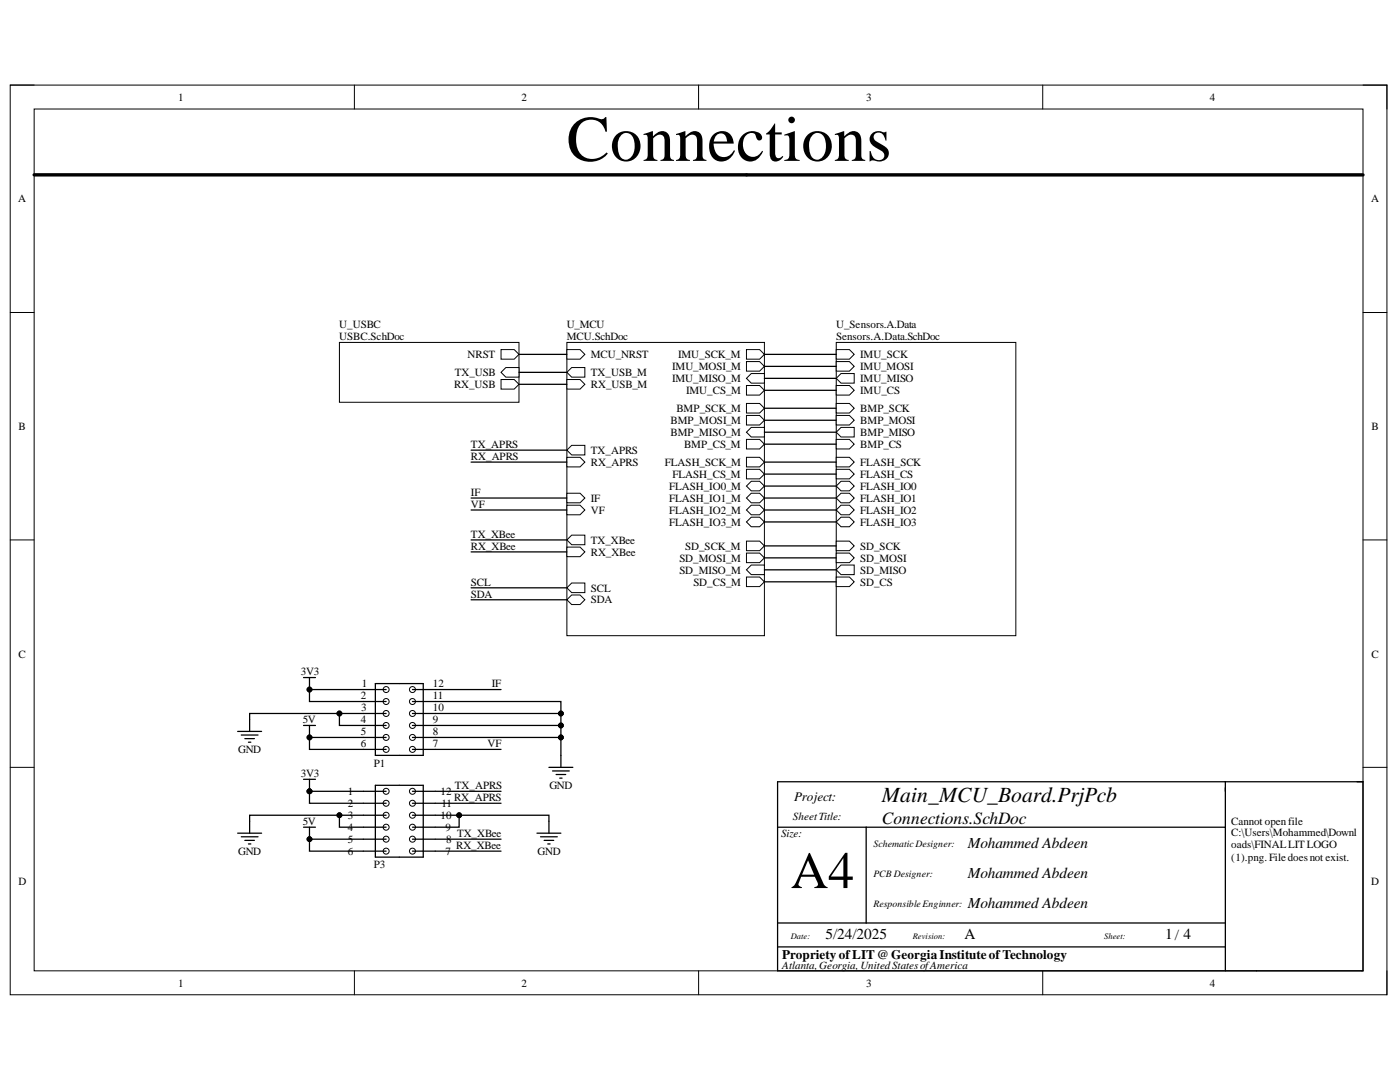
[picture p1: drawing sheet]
<svg xmlns="http://www.w3.org/2000/svg" width="279mm" height="216mm" viewBox="0 0 279 216" stroke-linecap="round" stroke-linejoin="round" font-family="sans-serif">
<path d="M2 17h274.8v181.5h-274.8z" fill="none" stroke="#000" stroke-width=".2"/>
<path d="M6.8 21.8h265.2v171.9h-265.2z" fill-rule="evenodd" fill="#fff"/>
<g fill="none" stroke="#000" stroke-width=".2">
<path d="M2 17h4.8M70.7 17v4.8M139.4 17v4.8M208.1 17v4.8M272 17h4.8v4.8M6.8 21.8h265.2v171.9h-265.2zM2 62.4h4.8M272 62.4h4.8M2 107.7h4.8M272 107.7h4.8M2 153.1h4.8M272 153.1h4.8"/>
<path d="M70.7 193.7v4.8M139.4 193.7v4.8M208.1 193.7v4.8M276.8 193.7v4.8"/>
</g>
<path d="M155.2 156h116.8v37.7h-116.8zM244.5 156v37.7M155.2 165.1h89.3M172.9 165.1v19.1M155.2 188.9h89.3M155.2 184.2h89.3" fill="none" stroke="#000" stroke-width=".25"/>
<path d="M166.9 68.3h35.8v58.5h-35.8z" fill-rule="evenodd" fill="#fff"/>
<path d="M166.9 68.3h35.8v58.5h-35.8z" fill="none" stroke="#000" stroke-width=".2"/>
<path d="M166.9 69.8h2.6l1 .9-1 1h-2.6z" fill-rule="evenodd" fill="#fff"/>
<path d="M166.9 69.8h2.6l1 .9-1 1h-2.6z" fill="none" stroke="#000" stroke-width=".2"/>
<path d="M166.9 72.1h2.6l1 1-1 1h-2.6z" fill-rule="evenodd" fill="#fff"/>
<path d="M166.9 72.1h2.6l1 1-1 1h-2.6z" fill="none" stroke="#000" stroke-width=".2"/>
<path d="M166.9 75.5l.9-1h2.7v1.9h-2.7z" fill-rule="evenodd" fill="#fff"/>
<path d="M166.9 75.5l.9-1h2.7v1.9h-2.7z" fill="none" stroke="#000" stroke-width=".2"/>
<path d="M166.9 76.9h2.6l1 1-1 .9h-2.6z" fill-rule="evenodd" fill="#fff"/>
<path d="M166.9 76.9h2.6l1 1-1 .9h-2.6z" fill="none" stroke="#000" stroke-width=".2"/>
<path d="M166.9 80.5h2.6l1 1-1 .9h-2.6z" fill-rule="evenodd" fill="#fff"/>
<path d="M166.9 80.5h2.6l1 1-1 .9h-2.6z" fill="none" stroke="#000" stroke-width=".2"/>
<path d="M166.9 82.9h2.6l1 1-1 .9h-2.6z" fill-rule="evenodd" fill="#fff"/>
<path d="M166.9 82.9h2.6l1 1-1 .9h-2.6z" fill="none" stroke="#000" stroke-width=".2"/>
<path d="M166.9 86.2l.9-.9h2.7v1.9h-2.7z" fill-rule="evenodd" fill="#fff"/>
<path d="M166.9 86.2l.9-.9h2.7v1.9h-2.7z" fill="none" stroke="#000" stroke-width=".2"/>
<path d="M166.9 87.7h2.6l1 .9-1 1h-2.6z" fill-rule="evenodd" fill="#fff"/>
<path d="M166.9 87.7h2.6l1 .9-1 1h-2.6z" fill="none" stroke="#000" stroke-width=".2"/>
<path d="M166.9 115.1h2.6l1 1-1 .9h-2.6z" fill-rule="evenodd" fill="#fff"/>
<path d="M166.9 115.1h2.6l1 1-1 .9h-2.6z" fill="none" stroke="#000" stroke-width=".2"/>
<path d="M166.9 110.4h2.6l1 .9-1 1h-2.6z" fill-rule="evenodd" fill="#fff"/>
<path d="M166.9 110.4h2.6l1 .9-1 1h-2.6z" fill="none" stroke="#000" stroke-width=".2"/>
<path d="M166.9 108h2.6l1 .9-1 1h-2.6z" fill-rule="evenodd" fill="#fff"/>
<path d="M166.9 108h2.6l1 .9-1 1h-2.6z" fill="none" stroke="#000" stroke-width=".2"/>
<path d="M166.9 113.7l.9-1h2.7v2h-2.7z" fill-rule="evenodd" fill="#fff"/>
<path d="M166.9 113.7l.9-1h2.7v2h-2.7z" fill="none" stroke="#000" stroke-width=".2"/>
<path d="M166.9 93.6h2.6l1 1-1 1h-2.6z" fill-rule="evenodd" fill="#fff"/>
<path d="M166.9 93.6h2.6l1 1-1 1h-2.6z" fill="none" stroke="#000" stroke-width=".2"/>
<path d="M166.9 91.3h2.6l1 .9-1 1h-2.6z" fill-rule="evenodd" fill="#fff"/>
<path d="M166.9 91.3h2.6l1 .9-1 1h-2.6z" fill="none" stroke="#000" stroke-width=".2"/>
<path d="M166.9 104.2l.9-1h1.7l1 1-1 .9h-1.7z" fill-rule="evenodd" fill="#fff"/>
<path d="M166.9 104.2l.9-1h1.7l1 1-1 .9h-1.7z" fill="none" stroke="#000" stroke-width=".2"/>
<path d="M166.9 97l.9-1h1.7l1 1-1 .9h-1.7z" fill-rule="evenodd" fill="#fff"/>
<path d="M166.9 97l.9-1h1.7l1 1-1 .9h-1.7z" fill="none" stroke="#000" stroke-width=".2"/>
<path d="M166.9 99.4l.9-1h1.7l1 1-1 .9h-1.7z" fill-rule="evenodd" fill="#fff"/>
<path d="M166.9 99.4l.9-1h1.7l1 1-1 .9h-1.7z" fill="none" stroke="#000" stroke-width=".2"/>
<path d="M166.9 101.8l.9-1h1.7l1 1-1 .9h-1.7z" fill-rule="evenodd" fill="#fff"/>
<path d="M166.9 101.8l.9-1h1.7l1 1-1 .9h-1.7z" fill="none" stroke="#000" stroke-width=".2"/>
<path d="M67.7 68.3h35.9v12h-35.9z" fill-rule="evenodd" fill="#fff"/>
<path d="M67.7 68.3h35.9v12h-35.9z" fill="none" stroke="#000" stroke-width=".2"/>
<path d="M100 69.8h2.6l1 .9-1 1h-2.6z" fill-rule="evenodd" fill="#fff"/>
<path d="M100 69.8h2.6l1 .9-1 1h-2.6z" fill="none" stroke="#000" stroke-width=".2"/>
<path d="M100 74.3l.9-1h2.7v2h-2.7z" fill-rule="evenodd" fill="#fff"/>
<path d="M100 74.3l.9-1h2.7v2h-2.7z" fill="none" stroke="#000" stroke-width=".2"/>
<path d="M100 75.7h2.6l1 1-1 .9h-2.6z" fill-rule="evenodd" fill="#fff"/>
<path d="M100 75.7h2.6l1 1-1 .9h-2.6z" fill="none" stroke="#000" stroke-width=".2"/>
<path d="M113.1 68.3h39.5v58.5h-39.5z" fill-rule="evenodd" fill="#fff"/>
<path d="M113.1 68.3h39.5v58.5h-39.5z" fill="none" stroke="#000" stroke-width=".2"/>
<path d="M113.1 69.8h2.7l.9 .9-.9 1h-2.7z" fill-rule="evenodd" fill="#fff"/>
<path d="M113.1 69.8h2.7l.9 .9-.9 1h-2.7z" fill="none" stroke="#000" stroke-width=".2"/>
<path d="M113.1 98.4h2.7l.9 1-.9 .9h-2.7z" fill-rule="evenodd" fill="#fff"/>
<path d="M113.1 98.4h2.7l.9 1-.9 .9h-2.7z" fill="none" stroke="#000" stroke-width=".2"/>
<path d="M113.1 100.8h2.7l.9 1-.9 .9h-2.7z" fill-rule="evenodd" fill="#fff"/>
<path d="M113.1 100.8h2.7l.9 1-.9 .9h-2.7z" fill="none" stroke="#000" stroke-width=".2"/>
<path d="M149 110.4h2.6l1 .9-1 1h-2.6z" fill-rule="evenodd" fill="#fff"/>
<path d="M149 110.4h2.6l1 .9-1 1h-2.6z" fill="none" stroke="#000" stroke-width=".2"/>
<path d="M149 113.7l.9-1h2.7v2h-2.7z" fill-rule="evenodd" fill="#fff"/>
<path d="M149 113.7l.9-1h2.7v2h-2.7z" fill="none" stroke="#000" stroke-width=".2"/>
<path d="M149 108h2.6l1 .9-1 1h-2.6z" fill-rule="evenodd" fill="#fff"/>
<path d="M149 108h2.6l1 .9-1 1h-2.6z" fill="none" stroke="#000" stroke-width=".2"/>
<path d="M149 115.1h2.6l1 1-1 .9h-2.6z" fill-rule="evenodd" fill="#fff"/>
<path d="M149 115.1h2.6l1 1-1 .9h-2.6z" fill="none" stroke="#000" stroke-width=".2"/>
<path d="M113.1 89.8l1-.9h2.6v1.9h-2.6z" fill-rule="evenodd" fill="#fff"/>
<path d="M113.1 89.8l1-.9h2.6v1.9h-2.6z" fill="none" stroke="#000" stroke-width=".2"/>
<path d="M113.1 91.3h2.7l.9 .9-.9 1h-2.7z" fill-rule="evenodd" fill="#fff"/>
<path d="M113.1 91.3h2.7l.9 .9-.9 1h-2.7z" fill="none" stroke="#000" stroke-width=".2"/>
<path d="M113.1 109.2h2.7l.9 .9-.9 1h-2.7z" fill-rule="evenodd" fill="#fff"/>
<path d="M113.1 109.2h2.7l.9 .9-.9 1h-2.7z" fill="none" stroke="#000" stroke-width=".2"/>
<path d="M113.1 107.7l1-.9h2.6v1.9h-2.6z" fill-rule="evenodd" fill="#fff"/>
<path d="M113.1 107.7l1-.9h2.6v1.9h-2.6z" fill="none" stroke="#000" stroke-width=".2"/>
<path d="M149 80.5h2.6l1 1-1 .9h-2.6z" fill-rule="evenodd" fill="#fff"/>
<path d="M149 80.5h2.6l1 1-1 .9h-2.6z" fill="none" stroke="#000" stroke-width=".2"/>
<path d="M149 86.2l.9-.9h2.7v1.9h-2.7z" fill-rule="evenodd" fill="#fff"/>
<path d="M149 86.2l.9-.9h2.7v1.9h-2.7z" fill="none" stroke="#000" stroke-width=".2"/>
<path d="M149 82.9h2.6l1 1-1 .9h-2.6z" fill-rule="evenodd" fill="#fff"/>
<path d="M149 82.9h2.6l1 1-1 .9h-2.6z" fill="none" stroke="#000" stroke-width=".2"/>
<path d="M149 87.7h2.6l1 .9-1 1h-2.6z" fill-rule="evenodd" fill="#fff"/>
<path d="M149 87.7h2.6l1 .9-1 1h-2.6z" fill="none" stroke="#000" stroke-width=".2"/>
<path d="M113.1 117.3l1-1h2.6v1.9h-2.6z" fill-rule="evenodd" fill="#fff"/>
<path d="M113.1 117.3l1-1h2.6v1.9h-2.6z" fill="none" stroke="#000" stroke-width=".2"/>
<path d="M113.1 119.7l1-1h1.7l.9 1-.9 .9h-1.7z" fill-rule="evenodd" fill="#fff"/>
<path d="M113.1 119.7l1-1h1.7l.9 1-.9 .9h-1.7z" fill="none" stroke="#000" stroke-width=".2"/>
<path d="M149 69.8h2.6l1 .9-1 1h-2.6z" fill-rule="evenodd" fill="#fff"/>
<path d="M149 69.8h2.6l1 .9-1 1h-2.6z" fill="none" stroke="#000" stroke-width=".2"/>
<path d="M149 75.5l.9-1h2.7v1.9h-2.7z" fill-rule="evenodd" fill="#fff"/>
<path d="M149 75.5l.9-1h2.7v1.9h-2.7z" fill="none" stroke="#000" stroke-width=".2"/>
<path d="M149 72.1h2.6l1 1-1 1h-2.6z" fill-rule="evenodd" fill="#fff"/>
<path d="M149 72.1h2.6l1 1-1 1h-2.6z" fill="none" stroke="#000" stroke-width=".2"/>
<path d="M149 76.9h2.6l1 1-1 .9h-2.6z" fill-rule="evenodd" fill="#fff"/>
<path d="M149 76.9h2.6l1 1-1 .9h-2.6z" fill="none" stroke="#000" stroke-width=".2"/>
<path d="M113.1 74.3l1-1h2.6v2h-2.6z" fill-rule="evenodd" fill="#fff"/>
<path d="M113.1 74.3l1-1h2.6v2h-2.6z" fill="none" stroke="#000" stroke-width=".2"/>
<path d="M113.1 75.7h2.7l.9 1-.9 .9h-2.7z" fill-rule="evenodd" fill="#fff"/>
<path d="M113.1 75.7h2.7l.9 1-.9 .9h-2.7z" fill="none" stroke="#000" stroke-width=".2"/>
<path d="M149 104.2l.9-1h1.7l1 1-1 .9h-1.7z" fill-rule="evenodd" fill="#fff"/>
<path d="M149 104.2l.9-1h1.7l1 1-1 .9h-1.7z" fill="none" stroke="#000" stroke-width=".2"/>
<path d="M149 101.8l.9-1h1.7l1 1-1 .9h-1.7z" fill-rule="evenodd" fill="#fff"/>
<path d="M149 101.8l.9-1h1.7l1 1-1 .9h-1.7z" fill="none" stroke="#000" stroke-width=".2"/>
<path d="M149 99.4l.9-1h1.7l1 1-1 .9h-1.7z" fill-rule="evenodd" fill="#fff"/>
<path d="M149 99.4l.9-1h1.7l1 1-1 .9h-1.7z" fill="none" stroke="#000" stroke-width=".2"/>
<path d="M149 97l.9-1h1.7l1 1-1 .9h-1.7z" fill-rule="evenodd" fill="#fff"/>
<path d="M149 97l.9-1h1.7l1 1-1 .9h-1.7z" fill="none" stroke="#000" stroke-width=".2"/>
<path d="M149 91.3h2.6l1 .9-1 1h-2.6z" fill-rule="evenodd" fill="#fff"/>
<path d="M149 91.3h2.6l1 .9-1 1h-2.6z" fill="none" stroke="#000" stroke-width=".2"/>
<path d="M149 93.6h2.6l1 1-1 1h-2.6z" fill-rule="evenodd" fill="#fff"/>
<g fill="none" stroke="#000" stroke-width=".2">
<path d="M149 93.6h2.6l1 1-1 1h-2.6z"/>
<circle cx="61.8" cy="137.6" r=".48"/>
<circle cx="61.8" cy="147.1" r=".48"/>
</g>
<path d="M6.8 34.9h265.2" fill="none" stroke="#000" stroke-width=".68"/>
<g fill="none" stroke="#000" stroke-width=".25">
<path d="M60.6 135.2h2.4M61.8 135.2v2.4M72.5 137.6h2.4M72.5 140h2.4M74.9 136.4h9.6v14.3h-9.6zM84.5 137.6h2.4M84.5 140h2.4M47.4 145.9h4.8M48.2 146.7h3.3M48.9 147.4h1.9M49.6 148.1h.5M49.8 143.6v2.3"/>
<path d="M60.6 144.8h2.4M61.8 144.8v2.3M72.5 144.8h2.4M72.5 142.4h2.4M72.5 147.1h2.4M72.5 149.5h2.4M84.5 144.8h2.4M84.5 142.4h2.4M84.5 147.1h2.4M84.5 149.5h2.4"/>
</g>
<g fill="#000">
<circle cx="61.8" cy="137.6" r=".48"/>
<circle cx="61.8" cy="147.1" r=".48"/>
</g>
<circle cx="77.1" cy="149.5" r=".6" fill="#fff"/>
<circle cx="77.1" cy="149.5" r=".6" fill="none" stroke="#000" stroke-width=".2"/>
<circle cx="77.1" cy="147.1" r=".6" fill="#fff"/>
<circle cx="77.1" cy="147.1" r=".6" fill="none" stroke="#000" stroke-width=".2"/>
<circle cx="77.1" cy="144.8" r=".6" fill="#fff"/>
<circle cx="77.1" cy="144.8" r=".6" fill="none" stroke="#000" stroke-width=".2"/>
<circle cx="77.1" cy="142.4" r=".6" fill="#fff"/>
<circle cx="77.1" cy="142.4" r=".6" fill="none" stroke="#000" stroke-width=".2"/>
<circle cx="77.1" cy="140" r=".6" fill="#fff"/>
<circle cx="77.1" cy="140" r=".6" fill="none" stroke="#000" stroke-width=".2"/>
<circle cx="77.1" cy="137.6" r=".6" fill="#fff"/>
<circle cx="77.1" cy="137.6" r=".6" fill="none" stroke="#000" stroke-width=".2"/>
<circle cx="82.3" cy="149.5" r=".6" fill="#fff"/>
<circle cx="82.3" cy="149.5" r=".6" fill="none" stroke="#000" stroke-width=".2"/>
<circle cx="82.3" cy="147.1" r=".6" fill="#fff"/>
<circle cx="82.3" cy="147.1" r=".6" fill="none" stroke="#000" stroke-width=".2"/>
<circle cx="82.3" cy="144.8" r=".6" fill="#fff"/>
<circle cx="82.3" cy="144.8" r=".6" fill="none" stroke="#000" stroke-width=".2"/>
<circle cx="82.3" cy="142.4" r=".6" fill="#fff"/>
<circle cx="82.3" cy="142.4" r=".6" fill="none" stroke="#000" stroke-width=".2"/>
<circle cx="82.3" cy="140" r=".6" fill="#fff"/>
<circle cx="82.3" cy="140" r=".6" fill="none" stroke="#000" stroke-width=".2"/>
<circle cx="82.3" cy="137.6" r=".6" fill="#fff"/>
<g fill="none" stroke="#000" stroke-width=".2">
<circle cx="61.8" cy="137.6" r=".48"/>
<circle cx="82.3" cy="137.6" r=".6"/>
<circle cx="61.8" cy="157.9" r=".48"/>
<circle cx="61.8" cy="147.1" r=".48"/>
<circle cx="67.7" cy="142.4" r=".48"/>
<circle cx="111.9" cy="144.8" r=".48"/>
<circle cx="111.9" cy="142.4" r=".48"/>
<circle cx="111.9" cy="147.1" r=".48"/>
<circle cx="61.8" cy="167.4" r=".48"/>
<circle cx="67.7" cy="162.7" r=".48"/>
<circle cx="91.6" cy="162.7" r=".48"/>
</g>
<g fill="none" stroke="#000" stroke-width=".25">
<path d="M103.6 70.7h9.5M103.6 74.3h9.5M103.6 76.7h9.5M152.6 70.7h14.3M152.6 73.1h14.3M152.6 75.5h14.3M152.6 77.9h14.3M94 92.2h19.1M94 99.4h19.1M94 89.8h19.1M152.6 81.5h14.3M152.6 83.9h14.3"/>
<path d="M152.6 86.2h14.3M152.6 88.6h14.3M152.6 92.2h14.3M152.6 94.6h14.3M152.6 97h14.3M152.6 99.4h14.3M94 101.8h19.1M94 107.7h19.1M94 110.1h19.1M94 117.3h19.1M94 119.7h19.1M152.6 101.8h14.3"/>
<path d="M152.6 104.2h14.3M152.6 108.9h14.3M152.6 111.3h14.3M152.6 113.7h14.3M152.6 116.1h14.3M72.5 137.6h-10.7v2.4h10.7M74.9 140h2.2M74.9 137.6h2.2M82.3 140h2.2M82.3 137.6h2.2M86.9 140h25v2.4h-25M86.9 137.6h13.1"/>
<path d="M60.6 155.5h2.4M61.8 157.9v2.4h13.1M61.8 155.5v2.4M61.8 157.9h13.1M67.7 142.4v2.4h4.8M72.5 147.1h-10.7v2.4h10.7M72.5 142.4h-22.7v1.2M74.9 149.5h2.2M74.9 147.1h2.2M74.9 144.8h2.2M74.9 142.4h2.2M74.9 156.7h9.6v14.3h-9.6z"/>
<path d="M82.3 149.5h2.2M82.3 147.1h2.2M82.3 144.8h2.2M82.3 142.4h2.2M84.5 157.9h15.5M86.9 149.5h13.1M109.6 153.1h4.7M110.3 153.8h3.3M111 154.5h1.9M111.7 155.3h.5M111.9 142.4v2.4h-25M111.9 144.8v2.3h-25"/>
<path d="M111.9 147.1v6M47.4 166.3h4.8M48.2 167h3.3M48.9 167.7h1.9M49.6 168.4h.5M60.6 165.1h2.4M61.8 165.1v2.3M67.7 162.7v2.4h7.2M74.9 167.4h-13.1v2.4h13.1M74.9 162.7h-25.1v3.6M84.5 162.7h25.1v3.6M84.5 169.8h15.5"/>
<path d="M84.5 167.4h15.5M84.5 160.3h15.5M91.6 162.7v2.4h-7.1M107.2 166.3h4.7M107.9 167h3.3M108.6 167.7h1.9M109.3 168.4h.5"/>
</g>
<g fill="#000">
<circle cx="61.8" cy="137.6" r=".48"/>
<circle cx="61.8" cy="157.9" r=".48"/>
<circle cx="61.8" cy="147.1" r=".48"/>
<circle cx="67.7" cy="142.4" r=".48"/>
<circle cx="111.9" cy="144.8" r=".48"/>
<circle cx="111.9" cy="142.4" r=".48"/>
<circle cx="111.9" cy="147.1" r=".48"/>
<circle cx="61.8" cy="167.4" r=".48"/>
<circle cx="67.7" cy="162.7" r=".48"/>
<circle cx="91.6" cy="162.7" r=".48"/>
</g>
<circle cx="82.3" cy="169.8" r=".6" fill="#fff"/>
<circle cx="82.3" cy="169.8" r=".6" fill="none" stroke="#000" stroke-width=".2"/>
<circle cx="82.3" cy="167.4" r=".6" fill="#fff"/>
<circle cx="82.3" cy="167.4" r=".6" fill="none" stroke="#000" stroke-width=".2"/>
<circle cx="82.3" cy="165.1" r=".6" fill="#fff"/>
<circle cx="82.3" cy="165.1" r=".6" fill="none" stroke="#000" stroke-width=".2"/>
<circle cx="82.3" cy="162.7" r=".6" fill="#fff"/>
<circle cx="82.3" cy="162.7" r=".6" fill="none" stroke="#000" stroke-width=".2"/>
<circle cx="82.3" cy="160.3" r=".6" fill="#fff"/>
<circle cx="82.3" cy="160.3" r=".6" fill="none" stroke="#000" stroke-width=".2"/>
<circle cx="82.3" cy="157.9" r=".6" fill="#fff"/>
<circle cx="82.3" cy="157.9" r=".6" fill="none" stroke="#000" stroke-width=".2"/>
<circle cx="77.1" cy="169.8" r=".6" fill="#fff"/>
<circle cx="77.1" cy="169.8" r=".6" fill="none" stroke="#000" stroke-width=".2"/>
<circle cx="77.1" cy="167.4" r=".6" fill="#fff"/>
<circle cx="77.1" cy="167.4" r=".6" fill="none" stroke="#000" stroke-width=".2"/>
<circle cx="77.1" cy="165.1" r=".6" fill="#fff"/>
<circle cx="77.1" cy="165.1" r=".6" fill="none" stroke="#000" stroke-width=".2"/>
<circle cx="77.1" cy="162.7" r=".6" fill="#fff"/>
<circle cx="77.1" cy="162.7" r=".6" fill="none" stroke="#000" stroke-width=".2"/>
<circle cx="77.1" cy="160.3" r=".6" fill="#fff"/>
<circle cx="77.1" cy="160.3" r=".6" fill="none" stroke="#000" stroke-width=".2"/>
<circle cx="77.1" cy="157.9" r=".6" fill="#fff"/>
<circle cx="77.1" cy="157.9" r=".6" fill="none" stroke="#000" stroke-width=".2"/>
<path d="M74.9 157.9h2.2M82.3 157.9h2.2M74.9 169.8h2.2M74.9 167.4h2.2M74.9 165.1h2.2M74.9 162.7h2.2M74.9 160.3h2.2M82.3 169.8h2.2M82.3 167.4h2.2M82.3 165.1h2.2M82.3 162.7h2.2M82.3 160.3h2.2" fill="none" stroke="#000" stroke-width=".25"/>
<text font-size="12.9" x="113.1" y="32.1">Connections</text>
<text font-size="10.4" x="157.8" y="177.2">A4</text>
<text font-size="4.3" x="176" y="160.1">Main_MCU_Board.PrjPcb</text>
<text font-size="3.5" x="176" y="164.4">Connections.SchDoc</text>
<g font-size="3">
<text x="193.1" y="169.3">Mohammed Abdeen</text>
<text x="193.1" y="175.2">Mohammed Abdeen</text>
<text x="193.1" y="181.2">Mohammed Abdeen</text>
<text x="164.7" y="187.3">5/24/2025</text>
<text x="192.5" y="187.3">A</text>
<text x="232.5" y="187.3">1/ 4</text>
</g>
<g font-size="2.6">
<text x="158.5" y="159.8">Project:</text>
<text x="156.1" y="191.3">Propriety ofLIT@Georgia InstituteofTechnology</text>
</g>
<g font-size="2.2">
<text x="35.6" y="20.1">1</text>
<text x="104.1" y="20.1">2</text>
<text x="172.9" y="20.1">3</text>
<text x="241.4" y="20.1">4</text>
<text x="3.6" y="40.4">A</text>
<text x="273.6" y="40.4">A</text>
<text x="67.7" y="65.5">U_USBC</text>
<text x="113.1" y="65.5">U_MCU</text>
<text x="166.9" y="65.5">U_Sensors.A.Data</text>
<text x="67.7" y="67.9">USBC.SchDoc</text>
<text x="93.3" y="71.5">NRST</text>
<text x="113.1" y="67.9">MCU.SchDoc</text>
<text x="117.9" y="71.5">MCU_NRST</text>
<text x="135.3" y="71.5">IMU_SCK_M</text>
<text x="166.9" y="67.9">Sensors.A.Data.SchDoc</text>
<text x="171.7" y="71.5">IMU_SCK</text>
<text x="90.6" y="77.5">RX_USB</text>
<text x="90.8" y="75">TX_USB</text>
<text x="117.9" y="75">TX_USB_M</text>
<text x="117.9" y="77.5">RX_USB_M</text>
<text x="134.1" y="76.2">IMU_MISO_M</text>
<text x="134.1" y="73.9">IMU_MOSI_M</text>
<text x="171.7" y="73.9">IMU_MOSI</text>
<text x="171.7" y="76.2">IMU_MISO</text>
<text x="135" y="82.2">BMP_SCK_M</text>
<text x="136.9" y="78.7">IMU_CS_M</text>
<text x="171.7" y="78.7">IMU_CS</text>
<text x="171.7" y="82.2">BMP_SCK</text>
<text x="3.7" y="85.8">B</text>
<text x="94" y="89.4">TX_APRS</text>
<text x="133.8" y="87">BMP_MISO_M</text>
<text x="133.8" y="84.6">BMP_MOSI_M</text>
<text x="136.5" y="89.4">BMP_CS_M</text>
<text x="171.7" y="84.6">BMP_MOSI</text>
<text x="171.7" y="87">BMP_MISO</text>
<text x="171.7" y="89.4">BMP_CS</text>
<text x="273.7" y="85.8">B</text>
<text x="94" y="91.8">RX_APRS</text>
<text x="117.9" y="90.6">TX_APRS</text>
<text x="117.9" y="92.9">RX_APRS</text>
<text x="132.7" y="92.9">FLASH_SCK_M</text>
<text x="134.2" y="95.4">FLASH_CS_M</text>
<text x="171.7" y="95.4">FLASH_CS</text>
<text x="171.7" y="92.9">FLASH_SCK</text>
<text x="94" y="98.9">IF</text>
<text x="94" y="101.3">VF</text>
<text x="117.9" y="100.1">IF</text>
<text x="133.6" y="100.1">FLASH_IO1_M</text>
<text x="133.6" y="97.8">FLASH_IO0_M</text>
<text x="171.7" y="97.8">FLASH_IO0</text>
<text x="171.7" y="100.1">FLASH_IO1</text>
<text x="94" y="107.3">TX_XBee</text>
<text x="117.9" y="102.5">VF</text>
<text x="133.6" y="104.9">FLASH_IO3_M</text>
<text x="133.6" y="102.5">FLASH_IO2_M</text>
<text x="171.7" y="104.9">FLASH_IO3</text>
<text x="171.7" y="102.5">FLASH_IO2</text>
<text x="94" y="109.7">RX_XBee</text>
<text x="117.9" y="110.9">RX_XBee</text>
<text x="117.9" y="108.5">TX_XBee</text>
<text x="135.6" y="112">SD_MOSI_M</text>
<text x="136.8" y="109.7">SD_SCK_M</text>
<text x="171.7" y="112">SD_MOSI</text>
<text x="171.7" y="109.7">SD_SCK</text>
<text x="94" y="116.9">SCL</text>
<text x="94" y="119.2">SDA</text>
<text x="117.9" y="118">SCL</text>
<text x="135.6" y="114.5">SD_MISO_M</text>
<text x="138.4" y="116.9">SD_CS_M</text>
<text x="171.7" y="116.9">SD_CS</text>
<text x="171.7" y="114.5">SD_MISO</text>
<text x="117.9" y="120.4">SDA</text>
<text x="3.7" y="131.2">C</text>
<text x="273.7" y="131.2">C</text>
<text x="60" y="134.8">3V3</text>
<text x="72.2" y="137.1">1</text>
<text x="86.4" y="137.1">12</text>
<text x="98.1" y="137.1">IF</text>
<text x="72" y="139.5">2</text>
<text x="72.1" y="142">3</text>
<text x="86.4" y="139.5">11</text>
<text x="86.4" y="142">10</text>
<text x="60.4" y="144.3">5V</text>
<text x="72" y="144.3">4</text>
<text x="72" y="146.7">5</text>
<text x="72" y="149.1">6</text>
<text x="86.4" y="144.3">9</text>
<text x="86.4" y="146.7">8</text>
<text x="86.4" y="149.1">7</text>
<text x="97.3" y="149.1">VF</text>
<text x="47.5" y="150.3">GND</text>
<text x="60" y="155.1">3V3</text>
<text x="74.6" y="152.9">P1</text>
<text x="69.4" y="158.7">1</text>
<text x="69.4" y="161.1">2</text>
<text x="87.9" y="158.7">12</text>
<text x="88.1" y="161.1">11</text>
<text x="90.6" y="159.9">RX_APRS</text>
<text x="90.8" y="157.4">TX_APRS</text>
<text x="109.6" y="157.4">GND</text>
<text x="60.4" y="164.6">5V</text>
<text x="69.4" y="163.4">3</text>
<text x="69.4" y="165.8">4</text>
<text x="87.9" y="163.4">10</text>
<text x="88.9" y="165.8">9</text>
<text x="91.2" y="167">TX_XBee</text>
<text x="155.9" y="167">Size:</text>
<text x="158.2" y="163.7">SheetTitle:</text>
<text x="245.7" y="164.5">Cannot openfile</text>
<text x="245.7" y="166.9">C:\Users\Mohammed\Downl</text>
<text x="47.5" y="170.6">GND</text>
<text x="69.4" y="168.2">5</text>
<text x="69.4" y="170.6">6</text>
<text x="74.6" y="173.2">P3</text>
<text x="88.9" y="170.6">7</text>
<text x="89" y="168.2">8</text>
<text x="91" y="169.4">RX_XBee</text>
<text x="107.3" y="170.6">GND</text>
<text x="245.7" y="169.3">oads\FINALLITLOGO</text>
<text x="245.7" y="171.7">(1).png.Filedoesnot exist.</text>
<text x="3.7" y="176.6">D</text>
<text x="273.6" y="176.6">D</text>
<text x="35.6" y="196.9">1</text>
<text x="104.1" y="196.9">2</text>
<text x="156.1" y="193.3">Atlanta,Georgia,UnitedStatesofAmerica</text>
<text x="172.9" y="196.9">3</text>
<text x="241.4" y="196.9">4</text>
</g>
<g font-size="1.9">
<text x="174.3" y="169">SchematicDesigner:</text>
<text x="174.3" y="174.9">PCB Designer:</text>
<text x="174.3" y="180.9">ResponsibleEnginner:</text>
</g>
<g font-size="1.7">
<text x="157.8" y="187.4">Date:</text>
<text x="182.2" y="187.4">Revision:</text>
<text x="220.4" y="187.4">Sheet:</text>
</g>
</svg>
